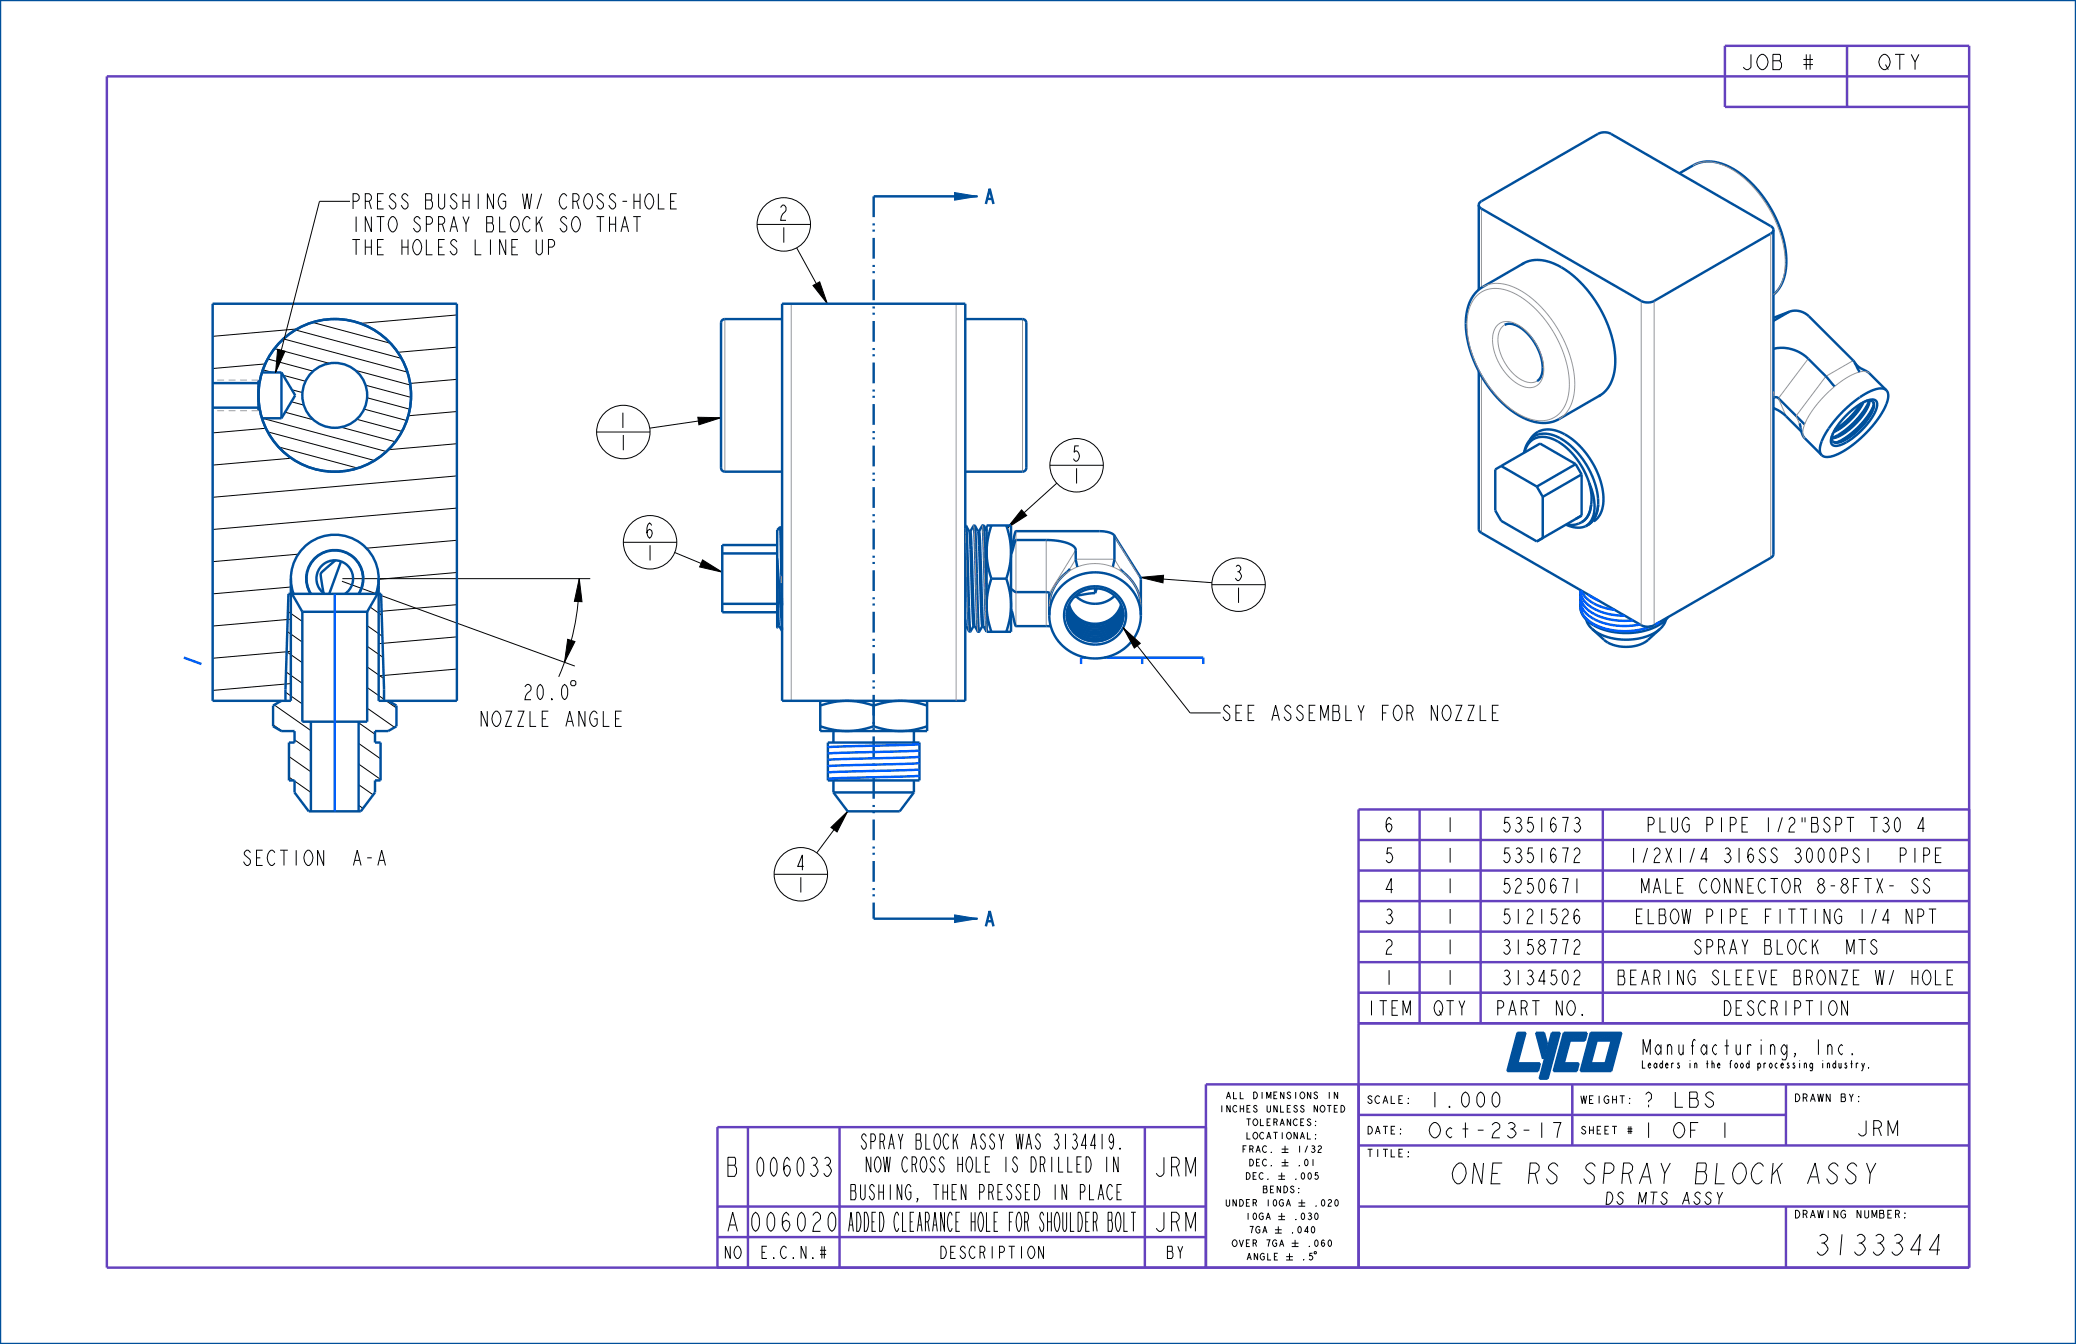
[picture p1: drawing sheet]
<svg xmlns="http://www.w3.org/2000/svg" width="432mm" height="279mm" viewBox="0 0 432 279" stroke-linecap="round" stroke-linejoin="round" font-family="sans-serif">
<path d="M198.5 40l4.8 .8-4.8 .8z" fill="#00509b"/>
<path d="M198.5 40l4.8 .8-4.8 .8z" fill="none" stroke="#00509b" stroke-width=".21"/>
<path d="M205.1 42.4l.8-3.2 .7 3.2M205.4 41.4h.9" fill="none" stroke="#00509b" stroke-width=".51"/>
<path d="M198.5 190.2l4.8 .8-4.8 .8z" fill="#00509b"/>
<path d="M198.5 190.2l4.8 .8-4.8 .8z" fill="none" stroke="#00509b" stroke-width=".21"/>
<path d="M181.7 40.8h21.6M181.7 191h21.6M205.1 192.6l.8-3.2 .7 3.2M205.4 191.5h.9" fill="none" stroke="#00509b" stroke-width=".51"/>
<path d="M181.7 40.8v150.2" fill="none" stroke="#00509b" stroke-width=".51" stroke-dasharray="4.3 1.3 .4 .9 .4 1.3" stroke-linecap="butt"/>
<g fill="none" stroke="#000" stroke-width=".21">
<path d="M45.2 63.1l-1 .1M54.7 76.9l2 .5M55.2 75.7l-11 .9M55.7 74.6l9.4 2.6M57.1 72.5l11.4 3M58.9 78l4.7 1.3M59 70.5l25.7 6.9M61.5 68.6l22 5.9M61.8 68.4l-17.6 1.5M65 67l16.2 4.4M73.9 77l11.4 3M95 78.9l-9.7 .8"/>
<path d="M95 72.2l-12.3 1M95 65.5l-20.1 1.7M54.6 87l25.8 6.9M55.3 89l-11.1 1M55.7 89.8l22.2 5.9M57.9 92.9l16.5 4.4M59.3 85.7l5.9 1.6M60.6 83.5l2.6 .7M60.6 95.3l-16.4 1.4M60.7 81l2.2 .6M64.4 97.2l2.2 .6M70.9 88.8l11.3 3"/>
<path d="M74.2 87.2l9.4 2.5M75.7 85l8.9 2.4M76 80.1l9.5 2.5M76.4 82.7l8.8 2.4M95 98.9l-50.8 4.5M95 92.2l-14.2 1.3M95 85.6l-10.1 .8M62.1 115.2l-17.9 1.6M95 119l-16.2 1.4M95 112.3l-18.8 1.7M95 105.6l-50.8 4.5M59.5 139.7l3.4 2.4"/>
<path d="M59.6 135.5l3.3 2.3M59.8 131.3l3.1 2.2M59.9 127.1l3 2.1M60.5 135.4l-16.3 1.4M60.5 128.7l-16.3 1.4M60.5 122l-16.3 1.5M76.4 138.6l3.4 2.4M76.4 134.4l3.3 2.3M76.4 130.1l3.1 2.2M77 126.2l2.4 1.7M79.2 123.5h.1M95 139.1l-16.2 1.4"/>
<path d="M95 132.4l-16.2 1.4M95 125.7l-16.2 1.4M56.8 150.7l1.9 1.3M57 146.5l7.7 5.4M59.4 143.9l3.5 2.4M60.1 157.3l4.6 3.2M60.5 142.1l-16.3 1.4M61.3 153.8l3.4 2.4M74.6 158.8l4.6 3.2M74.6 154.5l4.6 3.2M74.6 150.3l3.4 2.3M76.4 147.2l5.7 4"/>
<path d="M76.4 142.9l3.5 2.5M80.3 145.7l2.2 1.5M60.1 161.6l1 .6M61.3 162.4l3.4 2.3M74.6 167.4l.9 .6M74.6 163.1l3 2.1"/>
</g>
<path d="M317.3 214.7l-2.1 8h-1.7z" fill="#00509b"/>
<path d="M317.3 214.7l-2.1 8h-1.7z" fill="none" stroke="#00509b" stroke-width=".21"/>
<path d="M315.6 214.7h1.7l-3.8 8z" fill="#00509b"/>
<path d="M315.6 214.7h1.7l-3.8 8z" fill="none" stroke="#00509b" stroke-width=".21"/>
<path d="M315.6 221.1h4.7l-5.1 1.6z" fill="#00509b"/>
<path d="M315.6 221.1h4.7l-5.1 1.6z" fill="none" stroke="#00509b" stroke-width=".21"/>
<path d="M315.2 222.7l5.1-1.6-.4 1.6z" fill="#00509b"/>
<path d="M315.2 222.7l5.1-1.6-.4 1.6z" fill="none" stroke="#00509b" stroke-width=".21"/>
<path d="M322.8 214.7h1.6l-4.2 9.5z" fill="#00509b"/>
<path d="M322.8 214.7h1.6l-4.2 9.5z" fill="none" stroke="#00509b" stroke-width=".21"/>
<path d="M324.4 214.7l-2.5 9.5h-1.7z" fill="#00509b"/>
<path d="M324.4 214.7l-2.5 9.5h-1.7z" fill="none" stroke="#00509b" stroke-width=".21"/>
<path d="M326.9 214.7l-2.1 8h-1.6z" fill="#00509b"/>
<path d="M326.9 214.7l-2.1 8h-1.6z" fill="none" stroke="#00509b" stroke-width=".21"/>
<path d="M325.3 214.7h1.6l-3.7 8z" fill="#00509b"/>
<path d="M325.3 214.7h1.6l-3.7 8z" fill="none" stroke="#00509b" stroke-width=".21"/>
<path d="M325.2 221.1h3.1l-3.5 1.6z" fill="#00509b"/>
<path d="M325.2 221.1h3.1l-3.5 1.6z" fill="none" stroke="#00509b" stroke-width=".21"/>
<path d="M324.8 222.7l3.5-1.6-.4 1.6z" fill="#00509b"/>
<path d="M324.8 222.7l3.5-1.6-.4 1.6z" fill="none" stroke="#00509b" stroke-width=".21"/>
<path d="M326.9 214.7h3.1l-3.5 1.6z" fill="#00509b"/>
<path d="M326.9 214.7h3.1l-3.5 1.6z" fill="none" stroke="#00509b" stroke-width=".21"/>
<path d="M326.5 216.3l3.5-1.6-.4 1.6z" fill="#00509b"/>
<path d="M326.5 216.3l3.5-1.6-.4 1.6z" fill="none" stroke="#00509b" stroke-width=".21"/>
<path d="M330.9 214.7h1.6l-2.1 8z" fill="#00509b"/>
<path d="M330.9 214.7h1.6l-2.1 8z" fill="none" stroke="#00509b" stroke-width=".21"/>
<path d="M330.9 214.7l-.5 8h-1.6z" fill="#00509b"/>
<path d="M330.9 214.7l-.5 8h-1.6z" fill="none" stroke="#00509b" stroke-width=".21"/>
<path d="M332.5 214.7h3.2l-3.6 1.6z" fill="#00509b"/>
<path d="M332.5 214.7h3.2l-3.6 1.6z" fill="none" stroke="#00509b" stroke-width=".21"/>
<path d="M332.1 216.3l3.6-1.6-.5 1.6z" fill="#00509b"/>
<path d="M332.1 216.3l3.6-1.6-.5 1.6z" fill="none" stroke="#00509b" stroke-width=".21"/>
<path d="M337.2 214.7l-2.1 8h-1.6z" fill="#00509b"/>
<path d="M337.2 214.7l-2.1 8h-1.6z" fill="none" stroke="#00509b" stroke-width=".21"/>
<path d="M335.7 214.7h1.5l-3.7 8z" fill="#00509b"/>
<path d="M335.7 214.7h1.5l-3.7 8z" fill="none" stroke="#00509b" stroke-width=".21"/>
<path d="M330.8 221.1h3.2l-3.6 1.6z" fill="#00509b"/>
<path d="M330.8 221.1h3.2l-3.6 1.6z" fill="none" stroke="#00509b" stroke-width=".21"/>
<path d="M330.4 222.7l3.6-1.6-.5 1.6z" fill="#00509b"/>
<path d="M330.4 222.7l3.6-1.6-.5 1.6z" fill="none" stroke="#00509b" stroke-width=".21"/>
<path d="M321.1 214.7l.7 2.4-.8 3z" fill="#00509b"/>
<path d="M321.1 214.7l.7 2.4-.8 3z" fill="none" stroke="#00509b" stroke-width=".21"/>
<path d="M319.5 214.7h1.6l-.1 5.4z" fill="#00509b"/>
<path d="M319.5 214.7h1.6l-.1 5.4z" fill="none" stroke="#00509b" stroke-width=".21"/>
<g fill="none" stroke="#000" stroke-width=".21">
<path d="M157.5 46.7h11.1M165.7 51.5l6.4 11.6M169.1 59.4l1.4-.8 1.6 4.5zM124.1 89.8h11.1M145.1 86.7l4.9 .1-4.6 1.5zM150 86.8l-14.9 2.2M218.4 96.7h11.1M129.7 112.7h11.1M140.3 114.9l9.9 4M146.1 116.4l4.1 2.5-4.7-1zM212.5 106l1 1.2-4 2.6zM219.8 100.4l-10.3 9.4"/>
<path d="M71.1 120.8l48.5 17.7M71.2 120.3h51.6M118.1 132.9l1.5 .5-2.2 4.3zM120.5 120.3l.6 4.8-1.6-.1zM120.5 120.3a50.9 50.9 0 0 1-4.3 20.4M237.2 120l4.8-.4-.1 1.6zM237.2 120l14.9 1.1M252.1 121.5h11.1M119 141.5h.5l.3 .3v.5l-.3 .2h-.5l-.3-.2v-.5zM172.8 172l3.5-3.3-2.2 4.3zM176.3 168.7l-6.4 8.6M161 181.8h11.1"/>
<circle cx="163" cy="46.7" r="5.6"/>
<circle cx="129.6" cy="89.8" r="5.6"/>
<circle cx="223.9" cy="96.7" r="5.6"/>
<circle cx="135.2" cy="112.7" r="5.6"/>
<circle cx="257.6" cy="121.5" r="5.6"/>
<circle cx="166.6" cy="181.8" r="5.6"/>
</g>
<path d="M169.1 59.4l1.4-.8 1.6 4.5zM145.1 86.7l4.9 .1-4.6 1.5zM146.1 116.4l4.1 2.5-4.7-1zM212.5 106l1 1.2-4 2.6zM118.1 132.9l1.5 .5-2.2 4.3zM120.5 120.3l.6 4.8-1.6-.1zM237.2 120l4.8-.4-.1 1.6zM172.8 172l3.5-3.3-2.2 4.3z" fill="#000"/>
<g fill="none" stroke="#6441be" stroke-width=".51">
<path d="M384.2 9.5v12.7M409.6 15.9h-387.4v247.6h387.4v-254h-50.8v12.7h50.8M282.6 174.6h127M295.3 168.3v44.4M308 168.3v44.4M333.4 168.3v44.4M409.6 168.3h-127v95.2M282.6 193.7h127M282.6 187.3h127M282.6 181h127M282.6 212.7h127M282.6 206.4h127"/>
<path d="M282.6 200h127M155.6 234.3v29.2M174.6 234.3v29.2M238.1 234.3v29.2M250.8 234.3h-101.6v29.2M282.6 231.8h88.9M282.6 238.1h127M327 225.4v12.7M371.5 225.4v12.7M409.6 225.4h-158.8v38.1M149.2 257.2h101.6M149.2 250.8h101.6"/>
<path d="M282.6 250.8h127M371.5 250.8v12.7"/>
</g>
<path d="M0 0h431.8v279.4h-431.8zM319.5 214.7h1.6l.7 2.4-.8 3zM322.8 214.7h1.6l-2.5 9.5h-1.7zM326.5 216.3h3.1l.4-1.6h-4.7l-2.1 8h4.7l.4-1.6h-3.1M326.9 214.7l-2.1 8M330.9 214.7h6.3l-2.1 8h-6.3zM332.1 216.3h3.1M332.5 214.7l-2.1 8M335.7 214.7l-2.2 8M315.6 221.1h4.7l-.4 1.6h-6.4l2.1-8h1.7l-2.1 8M330.8 221.1h3.2" fill="none" stroke="#00509b" stroke-width=".51"/>
<!-- layer: 0_COMPONENTS -->
<g fill="none" stroke="#00509b" stroke-width=".51">
<path d="M349.3 36l2.9-1.6a7.8 7.8 0 0 1 7.7 .4 23.9 23.9 0 0 1 11.6 20.3l-.2 1.8-.5 1.7-.8 1.4-1.1 1.3M307.6 42.6l.1-.4 .4-.4 24.3-14 .8-.2 .8-.1 1.1 .3 33.2 19.2 .4 .4 .2 .4M307.6 42.6l.1 .4 .4 .4 33.3 19.2 1 .3 .9-.1 .8-.2 24.2-14 .4-.4 .2-.4M307.6 42.6v17.6M316.5 55l1.1-.6 1.4-.3h1.5l1.5 .3a17.5 17.5 0 0 1 9 6.9 22.6 22.6 0 0 1 4.8 15.6 6.5 6.5 0 0 1-3.3 5.5h-.1M317.1 54.6l-9.5 5.6-.9 .9-.7 1-.8 2.4a18.2 18.2 0 0 0 2 12 21.1 21.1 0 0 0 11 10.9 7.1 7.1 0 0 0 6.1-.3l8.7-5M368.9 47.8l-.1 67.6-.5 .6-24.4 14-1.2 .3-1.3-.3-33.3-19.2-.4-.4-.1-.4v-32.8M44.2 79.6h9.8M53.8 79v6.4M54.5 77.4h4M58.5 77.4l2.9 4.8-2.9 4.8M58.5 77.4v9.6"/>
<path d="M162.7 66.3h-11.9a.79 .79 0 0 0-.8 .8v30.2a.79 .79 0 0 0 .8 .8h11.9M162.7 63.1h38.1v82.6h-38.1zM200.8 66.3h11.9a.79 .79 0 0 1 .8 .8v30.2a.79 .79 0 0 1-.8 .8h-11.9M313 67.5a3.9 3.9 0 0 1 4.2 1.3 9.8 9.8 0 0 1 3.5 9.1l-.4 .8-.6 .5M368.9 72.5l1.5-.2 1.5 .1 1.5 .5 1.4 .6 1.2 .9 3.8 3.8 1.8 2.1M372.3 64.8l.9-.2h.9l.9 .3 .9 .5 9.8 9.9M372.3 64.8l-3.4 1.9M372.3 64.8l-3.4 1.3M385.7 75.3l.1 .1a10 10 0 0 0 3 2.2l3.6 3.5M385.7 75.3l1.1 2M44.2 84.7h9.8M54.5 87h4"/>
<path d="M312.2 96.9l7.5 4.3M317 94.1l.4-1.3 .7-1.2 .9-.8 1-.5 1.3-.1 1.4 .2 1.4 .5 1.5 .9 1.4 1.1 1.3 1.5 1.2 1.5 1 1.7 .9 1.9 .6 1.8 .3 1.9 .1 1.7M317.1 94.1l.8-1.8 .6-.7 .8-.5 .9-.2 1-.1 2.2 .6 2.2 1.5 2 2 1.7 2.5 1.2 3M318.2 91.4l.9-1.1 1.2-.7 1.5-.3 1.5 .1 1.7 .6 1.6 1 1.7 1.4 1.5 1.8 1.4 1.9 1.1 2.2 .7 2.1 .4 2.1 .1 2-.3 1.6-.7 1.4-1 .9M327.7 96.5l-7.4-4.3-9.3 5.4v8.5l1.2 2.2 7.5 4.3 9.3-5.4v-8.6M327.7 96.5l1.3 2.1M327.7 96.5l-8 4.7M329 98.6l-8.1 4.7M368.9 82.7l.5-.1 .5 .2 5.5 5.4M368.9 84.8l2.1 1.3 3.7 3.6M374.3 88h.1M374.3 88l.5 2 .4 .8 3.7 3.8"/>
<path d="M381.2 90.2l-.2 1 .3 .6 .7 .2 1.1-.2M382.1 90.7l-.4 .2M382.1 90.7h.1M382.1 90.9l-1.1 .2M382.1 90.9h.1M383 91.6l-.3 .2M383 91.6h.1M383.1 91.8h.1M384 86.4l2.3-2 2.2-1.2 .8-.1h.6l.4 .4 .2 .7a11.9 11.9 0 0 1-4.8 6.6l-2.3 1.5-1 .3-.8 .1-.5-.2-.3-.6 .1-.7 .3-1a14 14 0 0 1 2.8-3.8zM387.1 83.9l-1.1 1.5-1.3 1.5-1.5 1.3-1.5 1.1M387.2 83.9l-1.1 1.6-1.4 1.5-1.6 1.4-1.6 1.1M387.2 83.9h.1"/>
<path d="M387.3 83.8l-.1 .1M387.4 83.7l-1 1.7-1.6 1.8-1.6 1.4-1.7 1.1M387.6 83.6l-1.1 1.8-1.5 1.8-1.8 1.6-1.8 1M388.1 83.4l-.2 .1M388.2 83.4h-.1M388.2 83.4l.8-.1 .5 .2M388.5 84.2l-1.2 1.8-1.5 1.8-1.9 1.7-1.8 1.2M388.5 84.2h.1M388.6 84l-.1 .2M388.8 83.4l-1.4 2.3-1.9 2.2-2.1 1.8-2.2 1.3M388.8 83.3l-.5 1.4a12.5 12.5 0 0 1-6.7 6.2l-.6 .1M388.9 83.3l-.2 .8-.4 1a13.9 13.9 0 0 1-6.2 5.8"/>
<path d="M389.4 85.2l-1.1 1.8-1.5 1.7-2 1.7-1.8 1.2M389.4 85.1v.1M389.5 83.5h.1M389.5 83.4l.1 .1M389.6 84.9l-.2 .2M389.6 83.5l.2 .4v.6l-.6 1.5a13.9 13.9 0 0 1-6.1 5.8M389.6 83.5l.1 .9-.4 1.2a12.6 12.6 0 0 1-6.9 6.3l-.7 .1-.5-.2M389.7 84.3l-1.3 2.3-2 2.3-2.1 1.8-2.2 1.2M392.4 81.1l-.6-.3h-.9l-2.2 .7-2.7 1.7-2.7 2.4-2.5 2.8-1.6 2.6-.7 2.2 .1 .8 .3 .6M392.4 81.1l.3 1-.2 1.4a22.1 22.1 0 0 1-11.2 11.3 2.21 2.21 0 0 1-2.4-.2M69.8 116.5l-3.1 2.7 .6 4.1M70.9 116.7l-2.4 6.8"/>
<path d="M150.2 115.1h11.5M161.7 116.1l.8 12.4M161.7 113.3h-11.5v14h11.5M162.2 109.6h.1M162.2 109.6l-.5 .6v20.2M162.2 109.6l.3 11.6M162.2 109.6l.5 .7M200.8 109.3h.1M200.8 109.6l.8 21.7M200.9 109.3l.9 22M200.9 109.3l.7 1.2M201.6 110.5h.2"/>
<path d="M201.6 110.5l.8 18.2 .1 1.4h.2M201.8 110.5l.3 2.9M202.1 113.4h.1M202.1 113.4l.6 16.7M202.5 109.3l-.7 1.2M202.5 109.3l.9 22M202.7 109.3h-.2M202.8 109.3h.1M202.8 109.3l.9 22M202.8 109.3l.6 1.1M203.4 110.4h.2M203.4 110.4l.9 19.8"/>
<path d="M203.6 110.4h.1M203.6 110.4l.3 2.9 .5 16.1 .1 .7 .7 1.2M204.3 109.2l-.7 1.2M204.4 109.3h.1M204.4 109.3l.6 17.8M204.6 109.2h-.3M204.6 109.2h.1M204.6 109.2l.6 18.2M204.6 109.2l.6 1.2M205.2 109.2h5.1v22.1h-5.1zM206.2 109.2l-.8 2.9-.2 2.7 .2 2.6 .8 2.9M209.3 109.2l.8 2.9 .2 2.7-.2 2.6-.8 2.9"/>
<path d="M210.3 115.1l1-2.8h6.9l2.6 .3 1.8 .5 1 .9 .1 2.3 .4 1.6M210.4 113.7l-.1 .1M210.4 113.7h.1M210.4 113.6v.1M210.5 113.6h.1M210.5 113.6l-.2 .3M222.5 118.3l-2.1 2.1-1.1 1.6a8.6 8.6 0 0 0-1.1 4.1M231.7 111.3l5.5 8.8 .1 7.8M231.7 111.3l-1-.6-1.7-.3h-17.7l-.8 3.2M231.7 111.3l.1 5-.3 1.6M233 118.3l2.1 2.1 1.1 1.6 .8 2 .3 2.1M319.7 101.2l1.2 2.1"/>
<path d="M320.9 103.3v8.5M325.7 109.1l2.2 .6h1l.9-.3M329 108.6l-1.6 .5-1.6-.1M330.3 109.2l-.5 .2M330.5 100.4l1 2.9 .1 2.7-.1 1-.4 1-.6 .8-.7 .6M330.5 100.4l.5 2.4-.1 2.1M330.9 104.9l-.2 1.3-.4 1-.6 .8-.7 .6M330.9 104.9l-.2 1.2-.4 1-.6 .9-.7 .6M332.4 104.9l-.2 1.5-.4 1.1-.7 1-.8 .7M332.4 104.9l-.2 1.4-.5 1.2-.6 .9-.8 .8M60.5 121.9l.4 1.6M60.5 120.3v25.4h-16.3v-82.6h50.8v82.6h-16.2v-25.4"/>
<path d="M60.7 123.5l2.2 3.7M61.1 123.5a9.1 9.1 0 0 1 8.5-12.3 9.1 9.1 0 0 1 8.6 12.3M62.9 127.2v22.8h13.5v-22.8M62.9 127.2h13.5M64.6 123.5a5.9 5.9 0 0 1 5-9.1 5.9 5.9 0 0 1 5.1 9.1M64.7 123.5a5.9 5.9 0 0 1 4.9-9.1 5.9 5.9 0 0 1 5 9.1M71.8 123.5a3.8 3.8 0 0 0 .7-5.7 3.8 3.8 0 0 0-5.7 0 3.8 3.8 0 0 0 .7 5.7M78.5 123.5l-2.1 3.7M78.8 121.9l-.5 1.6M150.2 125.5h11.5M161.7 130.3v.1M161.7 121.4l.4 8.7"/>
<path d="M161.7 128l.1 2.1M161.7 130.4h.1M161.8 130.1h.3M161.9 130.1l-.2 .3M162.1 130.1l.6 1.1M162.5 128.5l.2 2.4M162.5 121.2l.2 4.7M162.5 121.2v7.3M200.8 128.8l.1 1.2 .7 1.3M200.8 130.1h.1M201.6 131.3h.2M201.9 131.3h.1"/>
<path d="M202.5 130.1l-.6 1.2M202.7 130.1l.7 1.2M203.4 131.3h.3M204.3 130.2h.2M204.3 130.2l-.6 1.1M205 127.1h.1M205 127.1l.2 4.2M206.2 120.3l-.8 2.9-.2 2.6 .2 2.6 .8 2.9M206.2 120.3h3.1M209.3 120.3l.8 2.9 .2 2.6-.2 2.6-.8 2.9M210.3 126.7l.1 .2M210.3 122.5l1 .6h6.4l.5 .2"/>
<path d="M210.4 126.9h.1M210.4 127h.1M210.5 127l.8 3.2h7.3M218.2 123.3h.1M218.2 127.9a9.5 9.5 0 0 0 13.7 8.1 8.9 8.9 0 0 0 5.4-8.1M218.2 127.9a9.5 9.5 0 0 1 13.7-8 8.9 8.9 0 0 1 5.4 8M218.2 123.3v4.6M221.9 127.8a5.9 5.9 0 0 0 5.9 5.5 5.9 5.9 0 0 0 5.8-5.5M221.9 127.8h.1M221.9 127.6v.2M221.9 127.3v.5M221.9 127.8a5.9 5.9 0 0 0 5.9 5.1 5.9 5.9 0 0 0 5.8-5.1"/>
<path d="M221.9 127.3l.1 .5M221.9 127.8l.6 1.9 1.2 1.5a5.9 5.9 0 0 0 9.9-3.4M222 127.1v.2M222 127.3h.1M222 127.8h.1M222 127.8a5.9 5.9 0 0 0 5.8 4.6 5.9 5.9 0 0 0 5.8-4.6M222 127.3a5.9 5.9 0 0 0 5.8 4.6 5.9 5.9 0 0 0 5.8-4.6M222 126.9a5.9 5.9 0 0 0 5.8 4.5 5.9 5.9 0 0 0 5.7-4.5M222 126.8a5.9 5.9 0 0 0 5.8 4.6 5.9 5.9 0 0 0 5.7-4.6M222 127.8a5.9 5.9 0 0 0 5.8 4.5 5.9 5.9 0 0 0 5.7-4.5M222 127.3a5.9 5.9 0 0 0 5.8 4.5 5.9 5.9 0 0 0 5.7-4.5M222 126.6l.8 1.7 1.3 1.4 1.7 .9 2 .3 1.9-.3 1.7-.9 1.3-1.4 .8-1.7-.8 1.7-1.3 1.4-1.7 .9-1.9 .3-2-.3-1.7-.9-1.3-1.4z"/>
<path d="M222.1 126.4l.8 1.6 1.3 1.3 1.7 .8 1.9 .3 1.8-.3 1.7-.8 1.3-1.3 .8-1.6-.8 1.6-1.3 1.3-1.6 .9-1.9 .2-1.9-.2-1.7-.9-1.3-1.3zM222.4 125.7l.7 1.6 1.2 1.3 1.6 .8 1.9 .3 1.8-.3 1.6-.8 1.3-1.3 .7-1.6M223.1 123.7l1.9-1.2a6.3 6.3 0 0 1 6.8 .7 6.3 6.3 0 0 1 2.1 6.5 6.5 6.5 0 0 1-7 4.2 6.5 6.5 0 0 1-5.6-6 5.9 5.9 0 0 1 1.8-4.2zM223.7 123.9l-.3 .2M227.8 122.3a5.7 5.7 0 0 0-5.9 5M227.8 122.3a5.7 5.7 0 0 1 5.8 5M227.8 123.3l-4.1 .6M227.8 122.3v1M228.1 122.3l-.3 1M231.8 123.9l-.8 .7-1 .5-1.1 .3-1.1 .1-1.2-.1-1-.3-1-.5-.9-.7M233.4 126.1l-.9 1.6-1.3 1.2-1.6 .8-1.8 .3-1.8-.3-1.7-.8-1.3-1.2-.8-1.6M233.6 127.3h-.1"/>
<path d="M233.6 127.8h-.1M233.6 127.3h.1M233.6 127.8h.1M233.6 127.3v-.2v.2M233.6 127.3v.5M233.6 127.6v.2M328.7 122.7v3.5l.1 .8 .6 1.2 1.1 1.2a14.2 14.2 0 0 0 15.4 0l1.1-1.1M329.9 128.8l.5 1 .7 .9M331.1 130.7l2.6 2.4 .9 .6 1.7 .6 1.9 .2 1.9-.2 1.8-.6 .8-.6 2.6-2.4M331.1 130.7l1.2 .9a12.7 12.7 0 0 0 12.8-.7l.2-.2M346.5 128.8l-.4 1-.8 .9M58.5 145.7l-1.7 1v4.3l1.7 1h2.8v2.4h-1.2v7.8h1.2v2.5l2.9 4h10.8l3-4v-2.5h1.2v-7.8h-1.2v-2.4h2.7l1.8-1v-4.3l-1.8-1"/>
<path d="M59.4 145.7l.6-22.2h19.3l.6 22.2M64.7 150v18.7M74.6 150v18.7M170.6 146.7l2.8-.8 2.8-.2 2.7 .2 2.8 .8M170.6 151l2.8 .7 2.8 .3 2.7-.3 2.8-.7M170.6 145.7v6.3h22.2v-6.3M172.2 154.4h19v7.8h-19zM173.4 152v2.4M181.7 146.7l2.8-.8 2.8-.2 2.7 .2 2.8 .8M181.7 151l2.8 .7 2.8 .3 2.7-.3 2.8-.7M181.7 146.7v4.3M190.1 152v2.4"/>
<path d="M173.4 164.7l2.9 4h10.8l3-4M173.4 164.7h16.7M173.4 162.2v2.5M190.1 162.2v2.5"/>
<circle cx="69.6" cy="82.2" r="15.9"/>
<circle cx="69.6" cy="82.2" r="6.7"/>
</g>
<g fill="none" stroke="#9196a0" stroke-width=".21">
<path d="M352.2 34.4v-.1a6.8 6.8 0 0 1 6.5 .2 23.6 23.6 0 0 1 11.3 13.3 15.6 15.6 0 0 1 .8 10.5l-.8 1.6-1.1 1.4M308.1 43.4v16.4M308.4 59.6a8.1 8.1 0 0 1 8.2 1 24.7 24.7 0 0 1 10.9 19.9l-.3 2.3-.6 1.8-1 1.4-1.3 1.1M368.3 48.6v67.4M150.8 66.3v31.8M164.6 63.1v82.6M198.9 63.1v82.6M212.7 66.3v31.8M307.2 61.4a6.5 6.5 0 0 1 7.5-.5 23.1 23.1 0 0 1 11.5 16.5 9.9 9.9 0 0 1-1.6 8.3 6.1 6.1 0 0 1-7.3 1.1 20.9 20.9 0 0 1-10.4-11.4 16.5 16.5 0 0 1-1.3-11.2l.6-1.4zM308.1 78.2v32.6M311.5 67.6v-.1a3.6 3.6 0 0 1 4.5 .2 11.3 11.3 0 0 1 5 10.3 3 3 0 0 1-4.7 2.1 11.2 11.2 0 0 1-5.7-10.7l.3-1zM313 67.5l-1 1.1-.4 1.8a10.1 10.1 0 0 0 5.8 9l1.2 .1 1.1-.3"/>
<path d="M341.4 62.6v67.4M344.1 62.6v67.4M371.9 64.9l-3 1.2M376.1 74.6l-6.2 8.2 1.6 3.7M385.5 74.9l-5.7 3.3-6.2 8.3 .8 2M388.8 77.6h.1M388.8 77.6l-.6-.3-.9-.1-2.2 .8-2.8 1.8-2.7 2.4-2.4 2.8-1.6 2.6-.6 2.1v.8l.4 .6M368.9 81.4l.1 1.2M162.5 119.7l.2 5.7M200.8 109.7l.5 16.5M202.5 109.3l.2 2.5 .7 19.5M204.3 109.3h.1"/>
<path d="M204.3 109.3l.9 22M211.3 110.4v19.8M217.6 112.3v17.9M222.4 118.5l1.3-2.3h8.1l1.4 2.3M223.7 114.4l-5.5 8.9M231.8 111.5l5.5 9M201.3 126.2h.1M201.3 126.2l.3 5M218.3 125.7l-.1 .4M218.3 125.7h.1M218.3 125.1l-.1 .1M237.2 125.1l.1 .1"/>
<path d="M237.2 125.2l-.6-2.4-1.2-2-1.7-1.7-2.1-1.2a9.5 9.5 0 0 0-13.3 7.8M237.2 125.2l.1 .9"/>
</g>
<g fill="none" stroke="#005fff" stroke-width=".51">
<path d="M38.2 136.7l3.7 1.3M69.6 123.5v45.2M225.9 136.7h-1v1.3M229.7 136.7h20.6v1.3M237.6 136.7v1.3M328.7 123.8l.2 1 .5 1 .8 .9 1.1 .8a14.2 14.2 0 0 0 8.3 1.5M328.7 124.9l.1 .9 .3 .7 1.4 1.5a13.7 13.7 0 0 0 10.6 1.8M328.7 126l.1 .8 .4 .8 1.3 1.5a14.3 14.3 0 0 0 13 1.1M328.7 122.8l.2 1 .5 1 .9 .9 1.2 .8 2.8 1.1 1.8 .3 1.8 .1M328.9 122.8l.9 1.4 1.5 1.2 2.2 .9 2.4 .5M330.3 123.6l2.2 1.3M345.2 129.3l-.8 .5"/>
<path d="M60.1 157h.1M60.1 159.6h.1M191.2 156l-19 .7M191.2 154.7l-19 .7M191.2 158.6l-19 .7M191.2 159.9l-19 .7M191.2 157.3l-19 .7M191.2 161.3l-19 .6"/>
</g>
<path d="M45.2 79h1.4M47.6 79h1.4M49.9 79h1.5M52.3 79h1.5M45.2 85.4h1.4M47.6 85.4h1.4M49.9 85.4h1.5M52.3 85.4h1.5" fill="none" stroke="#afafb4" stroke-width=".25"/>
<!-- layer: 2_ALL_NOTES -->
<g fill="none" stroke="#000" stroke-width=".21">
<path d="M72.8 41.9h-6.3l-9.2 35.5M57.7 72.6l1.6 .4-2 4.4zM233.6 130.5l3.6 3.2-1.3 1zM233.6 130.5l13.9 17.7h6.4M266.6 238.9h1.4M266.6 239.6h1.4M267.3 238.2v1.4M388.6 221.9l.1 .2zM265.2 255.7h1.4M265.2 256.3h1.4M265.9 244.5h1.4M265.9 245.2h1.4"/>
<path d="M265.9 252.9h1.4M265.9 253.6h1.4M265.9 255v1.3M266.6 241.7h1.4M266.6 242.4h1.4M266.6 243.8v1.4M266.6 252.2v1.4M267.3 241v1.4M268.7 258.4h1.4M268.7 259.1h1.4M269.4 257.7v1.4M270.1 250.1h1.4"/>
<path d="M270.1 250.8h1.4M270.8 249.4v1.4M267.5 261.2h1.4M267.5 261.9h1.4M268.2 260.5v1.4M273.3 260.3l.4-.1 .1 .3-.3 .2z"/>
</g>
<path d="M57.7 72.6l1.6 .4-2 4.4zM233.6 130.5l3.6 3.2-1.3 1z" fill="#000"/>
<g font-size="5.6">
<text x="302.5" y="246.1">ONE RS SPRAY BLOCK ASSY</text>
<text x="377.3" y="260.9">3133344</text>
</g>
<g font-size="5.2">
<text x="150.9" y="244.6">B</text>
<text x="157" y="244.6">006033</text>
<text x="239.8" y="244.6">JRM</text>
<text x="150.9" y="256">A</text>
<text x="155.8" y="256">006020</text>
<text x="177" y="256">ADDED CLEARANCE HOLE FOR SHOULDER BOLT</text>
<text x="239.8" y="256">JRM</text>
</g>
<g font-size="4.1">
<text x="362" y="14.5">JOB</text>
<text x="374.4" y="14.5">#</text>
<text x="390.5" y="14.5">QTY</text>
<text x="72.8" y="43.4">PRESS BUSHING W/ CROSS-HOLE</text>
<text x="161.8" y="45.8">2</text>
<text x="72.8" y="48.2">INTO SPRAY BLOCK SO THAT</text>
<text x="72.8" y="53">THE HOLES LINE UP</text>
<text x="161.9" y="50.4">1</text>
<text x="128.4" y="89">1</text>
<text x="128.5" y="93.6">1</text>
<text x="222.7" y="95.9">5</text>
<text x="222.8" y="100.5">1</text>
<text x="134" y="111.9">6</text>
<text x="134.1" y="116.5">1</text>
<text x="256.4" y="120.7">3</text>
<text x="256.5" y="125.3">1</text>
<text x="108.5" y="145.5">20.0</text>
<text x="253.9" y="149.8">SEE ASSEMBLY FOR NOZZLE</text>
<text x="99.4" y="151">NOZZLE ANGLE</text>
<text x="50.7" y="179.9">SECTION</text>
<text x="73.2" y="179.9">A-A</text>
<text x="165.4" y="180.9">4</text>
<text x="165.5" y="185.5">1</text>
<text x="341.3" y="219.3">Manufacturing, Inc.</text>
<text x="296.9" y="230.2">1.000</text>
<text x="341.3" y="230.2">?</text>
<text x="347.5" y="230.2">LBS</text>
<text x="179.4" y="238.9">SPRAY BLOCK ASSY WAS 3134419.</text>
<text x="296.9" y="236.5">Oct-23-17</text>
<text x="341.3" y="236.5">1</text>
<text x="347.5" y="236.5">OF</text>
<text x="356.8" y="236.5">1</text>
<text x="385.9" y="236.1">JRM</text>
<text x="180.4" y="243.7">NOW CROSS HOLE IS DRILLED IN</text>
<text x="177.3" y="249.4">BUSHING, THEN PRESSED IN PLACE</text>
</g>
<g font-size="4">
<text x="287.7" y="173">6</text>
<text x="300.4" y="173">1</text>
<text x="312.4" y="173">5351673</text>
<text x="342.9" y="173">PLUG PIPE 1/2&quot;BSPT T30 4</text>
<text x="287.7" y="179.3">5</text>
<text x="300.4" y="179.3">1</text>
<text x="312.4" y="179.3">5351672</text>
<text x="339.4" y="179.3">1/2X1/4 316SS 3000PSI</text>
<text x="394.1" y="179.3">PIPE</text>
<text x="287.7" y="185.7">4</text>
<text x="300.4" y="185.7">1</text>
<text x="312.4" y="185.7">5250671</text>
<text x="341.8" y="185.7">MALE CONNECTOR 8-8FTX- SS</text>
<text x="287.7" y="192">3</text>
<text x="300.4" y="192">1</text>
<text x="312.4" y="192">5121526</text>
<text x="340.6" y="192">ELBOW PIPE FITTING 1/4 NPT</text>
<text x="287.7" y="198.4">2</text>
<text x="300.4" y="198.4">1</text>
<text x="312.4" y="198.4">3158772</text>
<text x="352.5" y="198.4">SPRAY BLOCK</text>
<text x="383.4" y="198.4">MTS</text>
<text x="287.7" y="204.7">1</text>
<text x="300.4" y="204.7">1</text>
<text x="312.4" y="204.7">3134502</text>
<text x="337" y="204.7">BEARING SLEEVE BRONZE W/ HOLE</text>
<text x="284.2" y="211.1">ITEM</text>
<text x="298.1" y="211.1">QTY</text>
<text x="311.2" y="211.1">PART NO.</text>
<text x="358.4" y="211.1">DESCRIPTION</text>
</g>
<g font-size="3.3">
<text x="333.8" y="250.4">DS MTS ASSY</text>
<text x="150.4" y="261.6">NO</text>
<text x="158.2" y="261.6">E.C.N.#</text>
<text x="195.5" y="261.6">DESCRIPTION</text>
<text x="242.5" y="261.6">BY</text>
</g>
<g font-size="2.1">
<text x="341.3" y="222.1">Leaders in the food processing industry.</text>
<text x="284.2" y="229.4">SCALE:</text>
<text x="328.6" y="229.4">WEIGHT:</text>
<text x="373.1" y="229">DRAWN</text>
<text x="382.4" y="229">BY:</text>
<text x="284.2" y="235.8">DATE:</text>
<text x="328.6" y="235.8">SHEET</text>
<text x="338" y="235.8">#</text>
<text x="284.2" y="240.5">TITLE:</text>
<text x="373.1" y="253.2">DRAWING</text>
<text x="385.5" y="253.2">NUMBER:</text>
</g>
<g font-size="1.8">
<text x="253.8" y="231.2">INCHES</text>
<text x="255.1" y="228.4">ALL</text>
<text x="259.2" y="234">TOLERANCES:</text>
<text x="260.6" y="228.4">DIMENSIONS</text>
<text x="263.3" y="231.2">UNLESS</text>
<text x="272.8" y="231.2">NOTED</text>
<text x="275.6" y="228.4">IN</text>
<text x="258.3" y="239.6">FRAC.</text>
<text x="259.2" y="236.8">LOCATIONAL:</text>
<text x="269.7" y="239.6">1/32</text>
<text x="259" y="245.2">DEC.</text>
<text x="259.7" y="242.4">DEC.</text>
<text x="269" y="245.2">.005</text>
<text x="269.6" y="242.4">.01</text>
<text x="254.9" y="250.8">UNDER</text>
<text x="262.6" y="248">BENDS:</text>
<text x="263.1" y="250.8">10GA</text>
<text x="273.2" y="250.8">.020</text>
<text x="259" y="253.6">10GA</text>
<text x="259.7" y="256.3">7GA</text>
<text x="268.3" y="256.3">.040</text>
<text x="269" y="253.6">.030</text>
<text x="256.3" y="259.1">OVER</text>
<text x="259.2" y="261.9">ANGLE</text>
<text x="263.1" y="259.1">7GA</text>
<text x="270.6" y="261.9">.5</text>
<text x="271.8" y="259.1">.060</text>
</g>
</svg>
